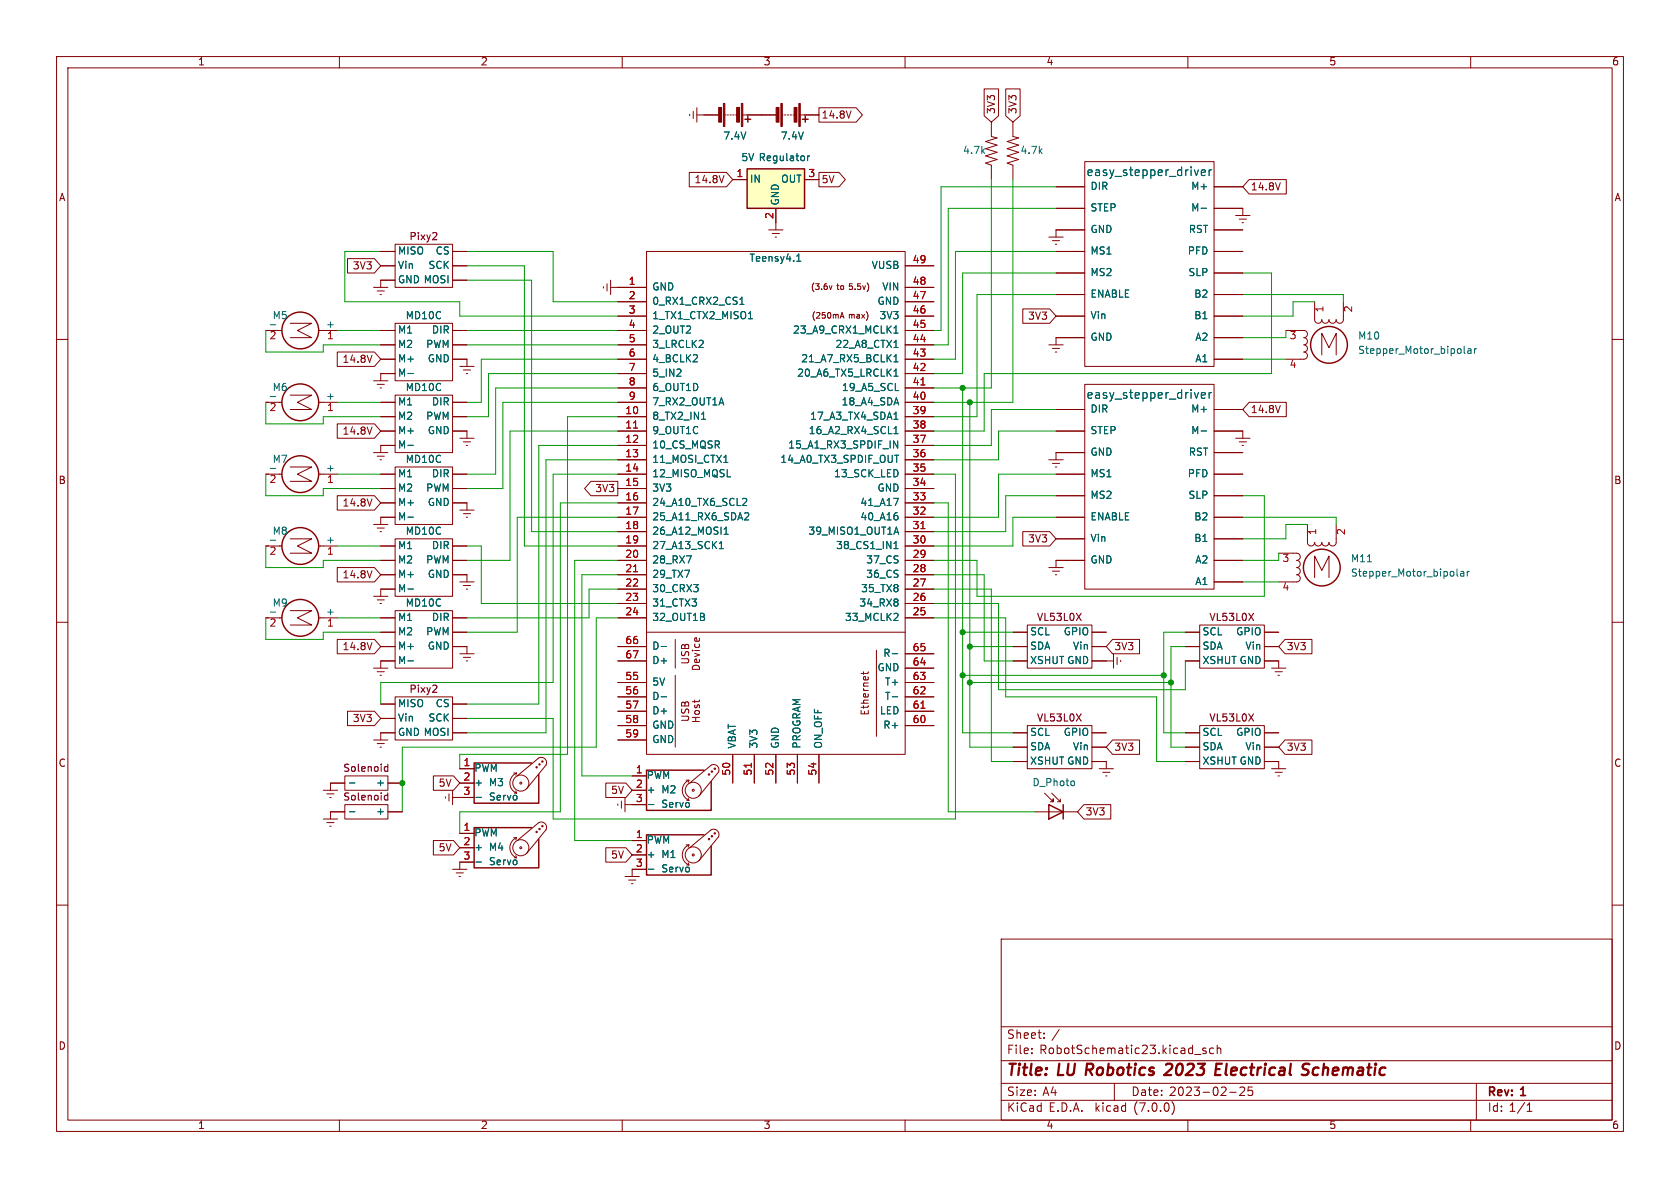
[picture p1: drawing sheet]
<svg xmlns="http://www.w3.org/2000/svg" width="297mm" height="210mm" viewBox="0 0 297 210" stroke-linecap="round" stroke-linejoin="round" font-family="sans-serif">
<g fill="none" stroke="#840000" stroke-width=".18">
<path d="M10 10h277v190h-277zM12 12h273v186h-273zM60 10v2M110 10v2M122.6 19.7v1.3M123.2 19.1v2.5M144.8 19h6.6l1.1 1.3-1.1 1.3h-6.6zM160 10v2M174 15.7h2.5v4.8l-1.2 1.1-1.3-1.1zM177.8 15.7h2.5v4.8l-1.2 1.1-1.3-1.1zM210 10v2M260 10v2"/>
<path d="M121.9 30.5h6.5l1.1 1.3-1.1 1.2h-6.5zM121.9 20.2v.2M123.2 20.3h3.8M128 31l-.4 1.3M128 20.3h.3M128.5 20.3h.3M129 20.3h.3M129.5 31.8h2.6M129.5 20.3h.3M130 20.3h.3M131.3 20.3h5.9M137.2 36.8v3.8"/>
<path d="M138.2 20.3h.2M138.7 20.3h.2M139.2 20.3h.2M139.7 20.3h.3M140.2 20.3h.3M141.5 20.3h3.3M142.2 31.8h2.6M144.8 30.5h3.5l1.1 1.3-1.1 1.2h-3.5zM175.3 21.6v2.5l1 .3-2.1 .6 2.1 .7-2.1 .6 2.1 .6-2.1 .7 2.1 .6-2.1 .6 1.1 .4v2.6M179.1 21.6v2.5l1 .3-2 .6 2 .7-2 .6 2 .6-2 .7 2 .6-2 .6 1 .4v2.6M186.7 33h5.1M186.7 36.8h5.1"/>
<path d="M191.8 28.6h22.8v36.2h-22.8zM214.6 36.8h5.1v1.3M214.6 33h5.1M218.4 38.1h2.6M219.1 38.7h1.2M219.6 39.4h.2M220.8 31.7h6.6v2.6h-6.6l-1.1-1.3zM10 60h2M47 58.4h2.8M51.3 57.2h3.8l-2.5 1.2 2.5 1.3h-3.8M56.3 58.4h3.4M61.4 45.7h4.8l1.1 1.3-1.1 1.3h-4.8z"/>
<path d="M66 50.8h2.6M66.7 51.4h1.2M67.2 52.1h.2M67.3 58.4h2.5M67.3 47h2.5M67.3 44.5h2.5M69.8 57.2h10.2v10.1h-10.2zM69.8 43.2h10.2v7.6h-10.2zM69.8 49.5h-2.5v1.3M80 58.4h2.5M80 47h2.5M80 44.5h2.5"/>
<path d="M80 49.5h2.5M106.7 50.7v.2M107.3 50.2v1.2M107.9 50.8h6.4M107.9 49.5v2.6M109.2 58.4h5.1M109.2 55.9h5.1M109.2 53.3h5.1M114.3 44.5h45.7v88.9h-45.7zM135.9 40.6h2.5M136.5 41.3h1.3M137 41.9h.3"/>
<path d="M147.1 50.5l-.3 .7M148.5 56.3l.4-1.1 .3 1.1M148.6 56h.5M160 58.4h5.1M160 50.8h5.1M160 55.9h5.1M160 53.3h5.1M160 47h5.1M180.8 54.6h4.8l1.1 1.3-1.1 1.3h-4.8zM185.4 41.9h2.6M186.1 42.5h1.2M186.6 43.2h.2"/>
<path d="M186.7 55.9h5.1M186.7 52.1h5.1M186.7 44.5h5.1M186.7 48.3h5.1M191.8 40.6h-5.1v1.3M191.8 59.7h-5.1v1.3M214.6 55.9h5.1M214.6 40.6h5.1M214.6 52.1h5.1M214.6 44.5h5.1M214.6 59.7h5.1M214.6 48.3h5.1"/>
<path d="M227.3 58.4h3.2a.64 .64 0 0 1 .6 .7 .64 .64 0 0 1-.6 .6 .64 .64 0 0 1 .6 .6 .64 .64 0 0 1-.6 .7 .64 .64 0 0 1 .6 .6 .64 .64 0 0 1-.6 .6 .64 .64 0 0 1 .6 .7 .64 .64 0 0 1-.6 .6h-3.2M232.4 53.3v3.2a.64 .64 0 0 0 .6 .6 .64 .64 0 0 0 .7-.6 .64 .64 0 0 0 .6 .6 .64 .64 0 0 0 .6-.6 .64 .64 0 0 0 .7 .6 .64 .64 0 0 0 .6-.6 .64 .64 0 0 0 .7 .6 .64 .64 0 0 0 .6-.6v-3.2M285 60h2M47 71.1h2.8M51.3 69.9h3.8l-2.5 1.2 2.5 1.3h-3.8M56.3 71.1h3.4M59.6 62.2h6.6l1.1 1.3-1.1 1.3h-6.6zM59.6 74.9h6.6l1.1 1.3-1.1 1.3h-6.6zM65.8 62.8l-.5 1.3M65.8 75.5l-.5 1.3M66 67.3h2.6M66.7 67.9h1.2"/>
<path d="M67.2 68.6h.2M67.3 63.5h2.5M67.3 61h2.5M67.3 71.1h2.5M67.3 73.7h2.5M67.3 76.2h2.5M69.8 69.9h10.2v10.1h-10.2zM69.8 66h-2.5v1.3M69.8 78.7h-2.5v1.3M80 63.5h2.5v1.3M80 61h2.5M80 71.1h2.5"/>
<path d="M80 76.2h2.5v1.3M80 73.7h2.5M81.3 64.8h2.5M81.3 77.5h2.5M81.9 65.4h1.3M81.9 78.1h1.3M82.4 66h.3M82.4 78.7h.3M109.2 63.5h5.1M109.2 66h5.1M109.2 61h5.1M109.2 71.1h5.1"/>
<path d="M109.2 73.7h5.1M109.2 76.2h5.1M109.2 78.7h5.1M109.2 68.6h5.1M160 63.5h5.1M160 66h5.1M160 61h5.1M160 71.1h5.1M160 73.7h5.1M160 76.2h5.1M160 78.7h5.1M160 68.6h5.1"/>
<path d="M185.4 61h2.6M186.1 61.6h1.2M186.6 62.2h.2M186.7 76.2h5.1M186.7 72.4h5.1M191.8 67.9h22.8v36.2h-22.8zM214.6 63.5h5.1M214.6 76.2h5.1v1.3M214.6 72.4h5.1M218.4 77.5h2.6M219.1 78.1h1.2M219.6 78.7h.2"/>
<path d="M220.8 71.1h6.6v2.6h-6.6l-1.1-1.3zM233.7 62.7v-3.8l1.2 2.6 1.3-2.6v3.8M47 96.5h2.8M47 83.8h2.8M51.3 82.6h3.8l-2.5 1.2 2.5 1.3h-3.8M51.3 95.3h3.8l-2.5 1.2 2.5 1.3h-3.8M56.3 96.5h3.4M56.3 83.8h3.4M59.6 87.6h6.6l1.1 1.3-1.1 1.3h-6.6zM65.8 88.2l-.5 1.3M66 80h2.6M66 92.7h2.6"/>
<path d="M66.7 80.6h1.2M66.7 93.3h1.2M67.2 81.3h.2M67.2 94h.2M67.3 96.5h2.5M67.3 99.1h2.5M67.3 83.8h2.5M67.3 86.4h2.5M67.3 88.9h2.5M69.8 95.3h10.2v10.1h-10.2zM69.8 82.6h10.2v10.1h-10.2zM69.8 91.4h-2.5v1.3"/>
<path d="M80 88.9h2.5v1.3M80 96.5h2.5M80 99.1h2.5M80 83.8h2.5M80 86.4h2.5M81.3 90.2h2.5M81.9 90.8h1.3M82.4 91.4h.3M104.5 85.1h4.7v2.5h-4.7l-1.2-1.2zM109.2 81.3h5.1M109.2 91.4h5.1M109.2 94h5.1"/>
<path d="M109.2 96.5h5.1M109.2 99.1h5.1M109.2 83.8h5.1M109.2 86.4h5.1M109.2 88.9h5.1M160 81.3h5.1M160 91.4h5.1M160 94h5.1M160 96.5h5.1M160 99.1h5.1M160 83.8h5.1M160 86.4h5.1"/>
<path d="M160 88.9h5.1M180.8 94h4.8l1.1 1.3-1.1 1.2h-4.8zM185.4 81.3h2.6M186.1 81.9h1.2M186.6 82.6h.2M186.7 91.4h5.1M186.7 83.8h5.1M186.7 95.3h5.1M186.7 87.6h5.1M191.8 80h-5.1v1.3M191.8 99.1h-5.1v1.2M214.6 80h5.1"/>
<path d="M214.6 91.4h5.1M214.6 99.1h5.1M214.6 83.8h5.1M214.6 95.3h5.1M214.6 87.6h5.1M226.1 97.8h3.1a.64 .64 0 0 1 .7 .6 .64 .64 0 0 1-.7 .7 .64 .64 0 0 1 .7 .6 .64 .64 0 0 1-.7 .6 .64 .64 0 0 1 .7 .7 .64 .64 0 0 1-.7 .6 .64 .64 0 0 1 .7 .6 .64 .64 0 0 1-.7 .7h-3.1M231.1 92.7v3.2a.64 .64 0 0 0 .7 .6 .64 .64 0 0 0 .6-.6 .64 .64 0 0 0 .6 .6 .64 .64 0 0 0 .7-.6 .64 .64 0 0 0 .6 .6 .64 .64 0 0 0 .6-.6 .64 .64 0 0 0 .7 .6 .64 .64 0 0 0 .6-.6v-3.2M10 110h2M47 109.2h2.8M51.3 108h3.8l-2.5 1.2 2.5 1.3h-3.8M56.3 109.2h3.4M59.6 100.3h6.6l1.1 1.3-1.1 1.3h-6.6z"/>
<path d="M59.6 113h6.6l1.1 1.3-1.1 1.3h-6.6zM65.8 100.9l-.5 1.3M65.8 113.6l-.5 1.3M66 118.1h2.6M66 105.4h2.6M66.7 106h1.2M66.7 118.7h1.2M67.2 106.7h.2M67.2 119.4h.2M67.3 101.6h2.5M67.3 111.8h2.5M67.3 109.2h2.5"/>
<path d="M67.3 114.3h2.5M69.8 108h10.2v10.1h-10.2zM69.8 104.1h-2.5v1.3M69.8 116.8h-2.5v1.3M80 101.6h2.5v1.3M80 114.3h2.5v1.3M80 111.8h2.5M80 109.2h2.5M81.3 102.9h2.5M81.3 115.6h2.5M81.9 103.5h1.3M81.9 116.2h1.3"/>
<path d="M82.4 104.1h.3M82.4 116.8h.3M109.2 104.1h5.1M109.2 101.6h5.1M109.2 106.7h5.1M109.2 109.2h5.1M109.2 114.3h5.1M109.2 116.8h5.1M114.3 111.8h45.7M119.4 113v5.1M119.4 119.4v12.7M152.7 118.7v.5"/>
<path d="M153.5 118.7l-.2 .3h-1.1M154.9 114.9v15.3M160 104.1h5.1M160 101.6h5.1M160 106.7h5.1M160 109.2h5.1M160 118.1h5.1M160 115.6h5.1M179.1 111.8h2.5M179.1 114.3h2.5M179.1 116.8h2.5M181.6 110.5h11.4v7.6h-11.4z"/>
<path d="M185.4 100.3h2.6M186.1 101h1.2M186.6 101.6h.2M193 111.8h2.6M193 114.3h2.6M193 116.8h3.8M196.7 113h4.8v2.6h-4.8l-1.1-1.3zM196.8 115.6v2.5M197.5 116.2v1.3M198.1 116.7v.3M209.5 111.8h2.6M209.5 114.3h2.6"/>
<path d="M209.5 116.8h2.6M212.1 110.5h11.4v7.6h-11.4zM214.6 102.9h5.1M223.5 111.8h2.6M223.5 114.3h2.6M223.5 116.8h2.6v1.3M224.8 118.1h2.5M225.4 118.7h1.3M225.9 119.4h.3M227.2 113h4.7v2.6h-4.7l-1.1-1.3zM232.4 102.1v-3.8l1.3 2.5 1.2-2.5v3.8M285 110h2"/>
<path d="M57.1 139.7h2.6M61 137.2h7.6v2.5h-7.6zM61 138.4h-2.6v1.3M61.4 125.7h4.8l1.1 1.3-1.1 1.3h-4.8zM66 130.8h2.6M66.7 131.4h1.2M67.2 132.1h.2M67.3 124.5h2.5M67.3 127h2.5M68.6 138.4h2.5M69.8 123.2h10.2v7.6h-10.2zM69.8 129.5h-2.5v1.3"/>
<path d="M76.6 137.2h3.6l1.1 1.2-1.1 1.3h-3.6zM80 129.5h2.5M80 139.7v2.5M80 124.5h2.5M80 127h2.5M81.3 135.9h2.5M81.3 138.4h2.5M90.8 136.7h.5M91.3 136.7a1.93 1.93 0 0 0-1.2 1.7 1.93 1.93 0 0 0 1.2 1.8l-.1-.4M91.3 136.7l-.1 .3M91.4 137.2l3.8-3.2a.94 .94 0 0 1 1.1 .2 .94 .94 0 0 1 .2 1.1l-3.4 4.1M107.1 138.4h3.5l1.2 1.3-1.2 1.3h-3.5z"/>
<path d="M109.2 120.7h5.1M109.2 123.2h5.1M109.2 125.7h5.1M109.2 128.3h5.1M109.2 130.8h5.1M111.8 137.2h2.5M111.8 139.7h2.5M121.3 137.9h.5M121.8 137.9a1.93 1.93 0 0 0-1.2 1.8 1.93 1.93 0 0 0 1.2 1.8l-.1-.4M121.8 137.9l-.1 .4M121.9 138.4l3.8-3.1a.94 .94 0 0 1 1.1 .1 .94 .94 0 0 1 .2 1.1l-3.4 4.2M129.5 133.4v5"/>
<path d="M133.3 133.4v5M137.2 133.4v5M141 133.4v5M144.8 133.4v5M160 120.7h5.1M160 123.2h5.1M160 125.7h5.1M160 128.3h5.1M179.1 134.6h2.5M179.1 129.5h2.5M179.1 132.1h2.5M181.6 128.3h11.4v7.6h-11.4z"/>
<path d="M193 134.6h2.6v1.3M193 129.5h2.6M193 132.1h2.6M194.3 135.9h2.5M194.9 136.5h1.3M195.5 137.2h.2M196.7 130.8h4.8v2.6h-4.8l-1.1-1.3zM209.5 134.6h2.6M209.5 129.5h2.6M209.5 132.1h2.6M212.1 128.3h11.4v7.6h-11.4zM223.5 134.6h2.6v1.3"/>
<path d="M223.5 129.5h2.6M223.5 132.1h2.6M224.8 135.9h2.5M225.4 136.5h1.3M225.9 137.2h.3M227.2 130.8h4.7v2.6h-4.7l-1.1-1.3zM10 160h2M57.1 144.8h2.6M57.8 140.3h1.3M57.8 145.4h1.3M58.3 141h.2M58.3 146.1h.2"/>
<path d="M61 142.2h7.6v2.6h-7.6zM61 143.5h-2.6v1.3M68.6 143.5h2.5M76.6 148.6h3.6l1.1 1.3-1.1 1.2h-3.6zM78.7 140.8v.3M79.4 140.3v1.3M80 141h3.8M80 153.7h2.5M80.6 154.3h1.3M81.2 154.9h.2M81.3 147.3h2.5M81.3 149.9h2.5"/>
<path d="M83.8 152.4h-2.5v1.3M90.8 148.1h.5M91.3 148.1a1.93 1.93 0 0 0-1.2 1.8 1.93 1.93 0 0 0 1.2 1.7l-.1-.3M91.3 148.1l-.1 .4M91.4 148.6l3.8-3.2a.94 .94 0 0 1 1.1 .2 .94 .94 0 0 1 .2 1.1l-3.4 4.2M107.1 149.9h3.5l1.2 1.2-1.2 1.3h-3.5zM109.2 142.1v.3M109.9 141.6v1.3M110.5 154.9h2.5M110.5 142.2h3.8M110.5 141v2.5M111.1 155.6h1.3"/>
<path d="M111.6 156.2h.3M111.8 148.6h2.5M111.8 151.1h2.5M114.3 153.7h-2.5v1.2M121.3 149.4h.5M121.8 149.4a1.93 1.93 0 0 0-1.2 1.7 1.93 1.93 0 0 0 1.2 1.8l-.1-.4M121.8 149.4l-.1 .3M121.9 149.9l3.8-3.2a.94 .94 0 0 1 1.1 .2 .94 .94 0 0 1 .2 1.1l-3.4 4.1M182.9 143.5h7.6M184.7 140.2l1.5 1.5v-.5v.5h-.5M185.9 140.2l1.6 1.5v-.5M186.9 141.7h.6"/>
<path d="M191.6 142.2h4.8v2.6h-4.8l-1.1-1.3zM285 160h2M177 166h108v32h-108zM60 198v2M110 198v2M160 198v2M177 194.5h108M177 191.5h108M177 187.5h108M177 181.5h108M182.4 186.1v.2M182.4 185.3v.2"/>
<path d="M184.6 183.4v.2M184.6 182.6v.2M197 191.5v3M207.2 194.8a1.74 1.74 0 0 1 0 2.2M210 198v2M211.2 186.4h1.1M213.2 185.3h-.4l-.2 .2 .1 .2 .5 .1v.4h-.6M214.5 185.3h-.4l-.3 .2v.5l.2 .2h.5M215.2 185.4l.2-.1h.4v1M215.2 184.8v1.5M217.4 193.1h1.1M219.2 192.3l.6-.1 .2 .1v.3l-.9 1.1h.9"/>
<path d="M221.4 192.2h-.7l-.1 .7 .2-.2 .5 .1 .2 .2-.1 .5-.2 .2-.6-.2M260 198v2M261 191.5v6.5M270 196.5h.8M270 195.4l.4-.4v1.5"/>
<circle cx="92.1" cy="138.4" r=".18"/>
<circle cx="92.1" cy="138.4" r="1.42"/>
<circle cx="94.9" cy="135.6" r=".13"/>
<circle cx="95.4" cy="135.1" r=".13"/>
<circle cx="95.9" cy="134.6" r=".13"/>
<circle cx="122.6" cy="139.7" r=".18"/>
<circle cx="122.6" cy="139.7" r="1.42"/>
<circle cx="125.3" cy="136.9" r=".13"/>
<circle cx="125.9" cy="136.4" r=".13"/>
<circle cx="126.4" cy="135.9" r=".13"/>
<circle cx="92.1" cy="149.9" r=".18"/>
<circle cx="92.1" cy="149.9" r="1.42"/>
<circle cx="94.9" cy="147.1" r=".13"/>
<circle cx="95.4" cy="146.6" r=".13"/>
<circle cx="95.9" cy="146.1" r=".13"/>
<circle cx="122.6" cy="151.1" r=".18"/>
<circle cx="122.6" cy="151.1" r="1.42"/>
<circle cx="125.3" cy="148.3" r=".13"/>
<circle cx="125.9" cy="147.8" r=".13"/>
<circle cx="126.4" cy="147.3" r=".13"/>
</g>
<path d="M206.4 188l-.3 .2M207.1 188.9l-1.3 1.1h1.2M214.9 189h.7M216 188h-.9l-.3 2h1M230.3 188.6l.1 .3 .6 .2a.49 .49 0 0 1 .3 .5 .49 .49 0 0 1-.4 .4l-.8-.1M231.5 188.1a.85 .85 0 0 0-1.1 .1l-.1 .2" fill="none" stroke="#840000" stroke-width=".4"/>
<g fill="none" stroke="#006464" stroke-width=".18">
<path d="M142.8 27.6v.8M143.1 27.6l-.3 .2M212.3 36.8h1M212.4 30.5l.7-.1-.1-.3-.4-.1-.2 .2 .1 .8h.5M213.8 30v1M214.2 30l-.3 .1-.1 .2M47.8 57.4h.9M130.8 53.8h.7M131 52.7l.2-.2v1.3M132.3 56.3h.7M140.8 46.2h.8M140.8 45.3l.4-.4v1.3"/>
<path d="M158 58l.4-.4v1.3M158 58.9h.8M47.8 70.1h.9M72.1 66h1M72.1 78.7h1M124 74.1h.8M158 77.9l.7 1.3v-1.3M158 74.1h.8M158 63.1l.4-.4v1.3M158 65.6l.4-.4v1.3M158 75.8l.4-.4v1.3M158 76.7h.8"/>
<path d="M158 66.5h.8M158 64h.8M158 61.4h.8M158.3 73l.1-.1v1.2M158.3 69h.6M212.3 76.2h1M212.4 69.9l.7-.1-.1-.3-.4-.1-.2 .2 .1 .7h.5M213.8 69.4v1M214.2 69.4l-.3 .1-.1 .2M258.8 61.2v1.1l.2 .2M259.5 61.7h.5l.1 .8M260.1 61.9l-.5 .1-.1 .2 .1 .3 .5-.1"/>
<path d="M260.7 61.6v.9M261 61.6l-.3 .3M47.8 82.8h.9M47.8 95.5h.9M72.1 91.4h1M127.2 97h.7M127.2 96.1l.3-.4v1.3M128 81.7h.7M128 94.4h.7M128.1 93.5l.3-.3v1.2M131.5 88.1l.4 .1 .1 .3-.8 .9h.8M131.8 90.6l.4 .1 .2 .3-.8 .9h.8"/>
<path d="M158 88.1h.8l-.5 1.3M158 97h.8M158 96.1l.4-.4v1.3M158.2 94.1h.6M158.2 80.5h.7M158.4 90.6h.2M158.5 93.2l.4 1.2M158.5 91.1l.3 .3v.3l-.3 .2M47.8 108.2h.9M72.1 104.1h1M72.1 116.8h1M116.9 114.3h1"/>
<path d="M157.7 115.6h1M158.6 108.5l.2 .2-.1 .3-.7 .7h.8M158.7 106v.3M158.7 106.5v.5M257.6 100.6v1.1l.2 .2M258.2 101.1h.5l.1 .8M258.8 101.3l-.4 .1-.2 .1 .2 .4 .4-.1M259.4 101v.9M259.8 101l-.4 .2M61.8 138.4h.9M116.9 123.2h1M157.7 123.2h1"/>
<path d="M189.8 138.1l.2 .2-.2 .5M61.8 143.5h.9M84.1 141h1M84.1 152.4h1M114.6 153.7h1M114.6 142.2h1"/>
</g>
<g fill="none" stroke="#840000" stroke-width=".25">
<path d="M131.7 21.1h1M132.1 29.8h10.1v7h-10.1zM132.2 20.6v1M141.9 21.1h1M142.4 20.6v1M94 134.9h-10.2v7.1h11.4v-5.1M124.5 136.1h-10.2v7.2h11.4v-5.1M94 146.3h-10.2v7.1h11.4v-5.1M124.5 147.6h-10.2v7.1h11.4v-5.1M185.4 142.2l2.6 1.3-2.6 1.3zM188 142.2v2.6"/>
<circle cx="53.1" cy="58.4" r="3.3"/>
<circle cx="53.1" cy="71.1" r="3.3"/>
<circle cx="234.9" cy="61" r="3.3"/>
<circle cx="53.1" cy="96.5" r="3.3"/>
<circle cx="53.1" cy="83.8" r="3.3"/>
<circle cx="53.1" cy="109.2" r="3.3"/>
<circle cx="233.7" cy="100.3" r="3.3"/>
</g>
<path d="M112 75.7h.7M162.8 68h.7M162.8 93.4h.7M112 101.1h.7M132.8 134.9v.7M162.8 125.2h.7" fill="none" stroke="#a90000" stroke-width=".18"/>
<path d="M132.1 29.8h10.1v7h-10.1z" fill="#ffffc2" stroke="#ffffc2" stroke-width=".18"/>
<g fill="none" stroke="#840084" stroke-width=".18">
<path d="M76.4 42.4h.8M77.2 41.2v.5M190.3 108.4l.8 1.3M191.1 108.4l-.8 1.3M220.8 108.4l.8 1.3M221.6 108.4l-.8 1.3M68 136.2l.2 .2 .3-.1M68.5 135.1v1.3M68.5 135.6l-.3-.1-.2 .1M76.4 122.4h.8M77.2 121.2v.5M190.3 126.2l.8 1.3"/>
<path d="M191.1 126.2l-.8 1.3M220.8 126.2l.8 1.3M221.6 126.2l-.8 1.3M68 141.3l.2 .1h.3M68.5 140.2v1.2M68.5 140.7l-.3-.1-.2 .1"/>
</g>
<g fill="#840000" stroke="#840000" stroke-width=".18">
<path d="M127.9 18.3h.2v4.1h-.2z"/>
<path d="M131.1 18.3h.2v4.1h-.2z"/>
<path d="M127.1 19h.5v2.6h-.5z"/>
<path d="M130.2 19h.5v2.6h-.5z"/>
<path d="M138 18.3h.3v4.1h-.3z"/>
<path d="M141.2 18.3h.3v4.1h-.3z"/>
<path d="M137.2 19h.5v2.6h-.5z"/>
<path d="M140.4 19h.5v2.6h-.5z"/>
</g>
<g fill="none" stroke="#009600" stroke-width=".18">
<path d="M175.3 31.8v36.8h-10.2M179.1 31.8v39.3h-14M186.7 36.8h-19.1v24.2h-2.5M186.7 33h-20.3v25.4h-1.3M47 58.4v3.8h10.1v-1.2h10.2M59.7 58.4h7.6M67.3 44.5h-6.3v8.8h20.3v2.6h27.9M82.5 47h10.2v49.5h16.5M82.5 49.5h11.5v44.5h15.2M82.5 44.5h15.3v8.8h11.4M82.5 58.4h26.7M186.7 48.3h-16.5v17.7h-5.1"/>
<path d="M186.7 52.1h-14v21.6h-7.6M186.7 44.5h-17.8v19h-3.8M219.7 48.3h5.1v17.7h-50.8v10.2h-8.9M219.7 52.1h17.8v1.2M227.3 58.4v1.3h-7.6M232.4 53.3h-3.8v2.6h-8.9M47 71.1v3.8h10.1v-1.2h10.2M59.7 71.1h7.6M82.5 61h26.7M109.2 76.2h-19v22.9h-7.7M109.2 73.7h-8.9v59.7h-19v2.5M109.2 66h-22.8v7.7h-3.9"/>
<path d="M109.2 78.7h-14v45.8h-12.7M109.2 63.5h-24.1v7.6h-2.6M109.2 71.1h-20.3v15.3h-6.4M109.2 68.6h-21.6v15.2h-5.1M170.2 68.6v60.9h8.9M171.4 71.1v61h7.7M186.7 76.2h-10.2v5.1h-11.4M186.7 72.4h-11.4v6.3h-10.2M219.7 63.5h7.6M47 83.8v3.8h10.1v-1.2h10.2M47 96.5v3.8h10.1v-1.2h10.2M59.7 96.5h7.6"/>
<path d="M59.7 83.8h7.6M82.5 96.5h2.6v10.2h24.1M109.2 88.9h-10.1v54.6h-17.8v3.8M109.2 91.4h-17.8v20.4h-8.9M109.2 81.3h-12.7v48.2h-14M109.2 99.1h-7.6v49.5h10.2M109.2 83.8h-11.4v36.9h-30.5v3.8M165.1 88.9h2.5v54.6h15.3M165.1 83.8h3.8v61h-71.1v-17.8h-15.3M186.7 83.8h-10.2v7.6h-11.4M186.7 91.4h-7.6v5.1h-14M186.7 87.6h-8.9v6.4h-12.7"/>
<path d="M219.7 91.4h16.5v1.3M219.7 87.6h3.8v17.8h-50.8v-6.3h-7.6M226.1 97.8v1.3h-6.4M231.1 92.7h-3.8v2.6h-7.6M47 109.2v3.8h10.1v-1.2h10.2M59.7 109.2h7.6M109.2 101.6h-6.3v35.6h8.9M109.2 109.2h-3.8v22.9h-34.3v11.4M109.2 104.1h-5.1v5.1h-21.6M165.1 109.2h12.7v14h26.7v11.4h5M165.1 101.6h8.9v15.2h5.1M165.1 106.7h11.4v15.2h33v-5.1"/>
<path d="M165.1 104.1h10.2v30.5h3.8M170.2 111.8h8.9M170.2 119.4h35.5M171.4 114.3h7.7M209.5 111.8h-3.8v17.7h3.8M209.5 114.3h-2.5v17.8h2.5M219.7 102.9h6.4M171.4 120.7h35.6"/>
</g>
<g fill="#009600" stroke="#009600" stroke-width=".18">
<circle cx="71.1" cy="138.4" r=".46"/>
<circle cx="171.4" cy="71.1" r=".46"/>
<circle cx="170.2" cy="68.6" r=".46"/>
<circle cx="205.7" cy="119.4" r=".46"/>
<circle cx="207" cy="120.7" r=".46"/>
<circle cx="170.2" cy="119.4" r=".46"/>
<circle cx="171.4" cy="114.3" r=".46"/>
<circle cx="171.4" cy="120.7" r=".46"/>
<circle cx="170.2" cy="111.8" r=".46"/>
</g>
<g font-size="2.8" fill="#840000">
<text x="178" y="190.8">Title:</text>
<text x="187.1" y="190.8">LU Robotics</text>
<text x="207.3" y="190.8">2023</text>
<text x="216.7" y="190.8">Electrical</text>
<text x="232.7" y="190.8">Schematic</text>
</g>
<g font-size="2.1" fill="#006464">
<text x="192" y="31.4">easy_stepper_driver</text>
<text x="192" y="70.8">easy_stepper_driver</text>
</g>
<g font-size="2.1" fill="#840000">
<text x="178" y="183.9">Sheet:</text>
<text x="185.9" y="183.9">/</text>
<text x="178" y="186.6">File:</text>
<text x="183.8" y="186.6">RobotSchematic23.kicad_sch</text>
<text x="178" y="196.8">KiCad</text>
<text x="178" y="194">Size:</text>
<text x="184.3" y="194">A4</text>
<text x="185.4" y="196.8">E.D.A.</text>
<text x="193.7" y="196.8">kicad</text>
<text x="200" y="194">Date:</text>
<text x="200.6" y="196.8">(7.0.0)</text>
<text x="206.7" y="194">2023-02-25</text>
<text x="263" y="194.2">Rev:</text>
<text x="263" y="196.8">Id: 1/1</text>
<text x="269" y="194.2">1</text>
</g>
<g font-size="1.8" fill="#840000">
<text x="35" y="11.8">1</text>
<text x="85" y="11.8">2</text>
<text x="135" y="11.8">3</text>
<text x="185" y="11.8">4</text>
<text x="235" y="11.8">5</text>
<text x="285" y="11.8">6</text>
<text x="145.3" y="21.2">14.8V</text>
<text x="176.2" y="20.2" transform="rotate(-90 176.2 20.2)">3V3</text>
<text x="180" y="20.2" transform="rotate(-90 180 20.2)">3V3</text>
<text x="10.4" y="35.8">A</text>
<text x="122.7" y="32.7">14.8V</text>
<text x="145.3" y="32.7">5V</text>
<text x="221.1" y="33.9">14.8V</text>
<text x="285.4" y="35.8">A</text>
<text x="62.2" y="47.9">3V3</text>
<text x="181.6" y="56.8">3V3</text>
<text x="60.4" y="64.4">14.8V</text>
<text x="60.4" y="77.1">14.8V</text>
<text x="221.1" y="73.3">14.8V</text>
<text x="10.3" y="85.8">B</text>
<text x="60.4" y="89.8">14.8V</text>
<text x="105.1" y="87.3">3V3</text>
<text x="285.3" y="85.8">B</text>
<text x="181.6" y="96.2">3V3</text>
<text x="60.4" y="102.5">14.8V</text>
<text x="60.4" y="115.2">14.8V</text>
<text x="122.1" y="117.5" transform="rotate(-90 122.1 117.5)">USB</text>
<text x="124" y="118.7" transform="rotate(-90 124 118.7)">Device</text>
<text x="197" y="115.2">3V3</text>
<text x="227.5" y="115.2">3V3</text>
<text x="62.2" y="127.9">3V3</text>
<text x="122.1" y="127.7" transform="rotate(-90 122.1 127.7)">USB</text>
<text x="124" y="127.9" transform="rotate(-90 124 127.9)">Host</text>
<text x="153.9" y="126.6" transform="rotate(-90 153.9 126.6)">Ethernet</text>
<text x="10.3" y="135.8">C</text>
<text x="197" y="133">3V3</text>
<text x="227.5" y="133">3V3</text>
<text x="285.3" y="135.8">C</text>
<text x="77.4" y="139.3">5V</text>
<text x="107.9" y="140.6">5V</text>
<text x="191.9" y="144.4">3V3</text>
<text x="77.4" y="150.8">5V</text>
<text x="107.9" y="152">5V</text>
<text x="10.3" y="185.8">D</text>
<text x="285.3" y="185.8">D</text>
<text x="35" y="199.8">1</text>
<text x="85" y="199.8">2</text>
<text x="135" y="199.8">3</text>
<text x="185" y="199.8">4</text>
<text x="235" y="199.8">5</text>
<text x="285" y="199.8">6</text>
</g>
<g font-size="1.8" fill="#006464">
<text x="127.8" y="25">7.4V</text>
<text x="131" y="28.8">5V Regulator</text>
<text x="138" y="25">7.4V</text>
<text x="170.2" y="27.5">4.7k</text>
<text x="180.3" y="27.5">4.7k</text>
<text x="132.6" y="32.6">IN</text>
<text x="138" y="32.6">OUT</text>
<text x="192.8" y="33.8">DIR</text>
<text x="210.5" y="33.8">M+</text>
<text x="138" y="36.3" transform="rotate(-90 138 36.3)">GND</text>
<text x="192.8" y="41.5">GND</text>
<text x="192.8" y="37.7">STEP</text>
<text x="210" y="41.5">RST</text>
<text x="210.5" y="37.7">M-</text>
<text x="70.4" y="45.3">MISO</text>
<text x="70.4" y="47.8">Vin</text>
<text x="75.6" y="47.8">SCK</text>
<text x="76.9" y="45.3">CS</text>
<text x="132.4" y="46.5">Teensy4.1</text>
<text x="154" y="47.8">VUSB</text>
<text x="192.8" y="45.3">MS1</text>
<text x="209.9" y="45.3">PFD</text>
<text x="70.4" y="50.4">GND MOSI</text>
<text x="115.3" y="51.6">GND</text>
<text x="155.9" y="51.6">VIN</text>
<text x="192.8" y="52.9">ENABLE</text>
<text x="192.8" y="49.1">MS2</text>
<text x="210" y="49.1">SLP</text>
<text x="211" y="52.9">B2</text>
<text x="48.1" y="56.7">M5</text>
<text x="57.6" y="58.2">+</text>
<text x="70.4" y="59.2">M1</text>
<text x="71.7" y="56.7">MD10C</text>
<text x="76.2" y="59.2">DIR</text>
<text x="115.3" y="54.2">0_RX1_CRX2_CS1</text>
<text x="115.3" y="56.7">1_TX1_CTX2_MISO1</text>
<text x="115.3" y="59.2">2_OUT2</text>
<text x="140.1" y="59.2">23_A9_CRX1_MCLK1</text>
<text x="155" y="54.2">GND</text>
<text x="155.4" y="56.7">3V3</text>
<text x="192.8" y="56.7">Vin</text>
<text x="211" y="56.7">B1</text>
<text x="70.4" y="64.3">M+</text>
<text x="70.4" y="61.8">M2</text>
<text x="75.2" y="61.8">PWM</text>
<text x="75.5" y="64.3">GND</text>
<text x="115.3" y="61.8">3_LRCLK2</text>
<text x="115.3" y="64.3">4_BCLK2</text>
<text x="141.5" y="64.3">21_A7_RX5_BCLK1</text>
<text x="147.6" y="61.8">22_A8_CTX1</text>
<text x="192.8" y="60.5">GND</text>
<text x="211.2" y="64.3">A1</text>
<text x="211.2" y="60.5">A2</text>
<text x="240" y="60.3">M10</text>
<text x="240" y="62.8">Stepper_Motor_bipolar</text>
<text x="48.1" y="69.4">M6</text>
<text x="57.6" y="70.9">+</text>
<text x="70.4" y="66.9">M-</text>
<text x="70.4" y="71.9">M1</text>
<text x="71.7" y="69.4">MD10C</text>
<text x="76.2" y="71.9">DIR</text>
<text x="115.3" y="66.9">5_IN2</text>
<text x="115.3" y="69.4">6_OUT1D</text>
<text x="115.3" y="71.9">7_RX2_OUT1A</text>
<text x="140.8" y="66.9">20_A6_TX5_LRCLK1</text>
<text x="148.7" y="71.9">18_A4_SDA</text>
<text x="148.7" y="69.4">19_A5_SCL</text>
<text x="70.4" y="77">M+</text>
<text x="70.4" y="74.5">M2</text>
<text x="75.2" y="74.5">PWM</text>
<text x="75.5" y="77">GND</text>
<text x="115.3" y="74.5">8_TX2_IN1</text>
<text x="115.3" y="77">9_OUT1C</text>
<text x="142.9" y="77">16_A2_RX4_SCL1</text>
<text x="143.1" y="74.5">17_A3_TX4_SDA1</text>
<text x="192.8" y="73.2">DIR</text>
<text x="192.8" y="77">STEP</text>
<text x="210.5" y="73.2">M+</text>
<text x="210.5" y="77">M-</text>
<text x="48.1" y="82.1">M7</text>
<text x="57.6" y="83.6">+</text>
<text x="70.4" y="79.6">M-</text>
<text x="71.7" y="82.1">MD10C</text>
<text x="115.3" y="79.6">10_CS_MQSR</text>
<text x="115.3" y="82.1">11_MOSI_CTX1</text>
<text x="137.8" y="82.1">14_A0_TX3_SPDIF_OUT</text>
<text x="139.2" y="79.6">15_A1_RX3_SPDIF_IN</text>
<text x="192.8" y="80.8">GND</text>
<text x="210" y="80.8">RST</text>
<text x="70.4" y="89.7">M+</text>
<text x="70.4" y="84.6">M1</text>
<text x="70.4" y="87.2">M2</text>
<text x="75.2" y="87.2">PWM</text>
<text x="75.5" y="89.7">GND</text>
<text x="76.2" y="84.6">DIR</text>
<text x="115.3" y="84.6">12_MISO_MQSL</text>
<text x="115.3" y="87.2">3V3</text>
<text x="115.3" y="89.7">24_A10_TX6_SCL2</text>
<text x="147.3" y="84.6">13_SCK_LED</text>
<text x="152" y="89.7">41_A17</text>
<text x="155" y="87.2">GND</text>
<text x="192.8" y="84.6">MS1</text>
<text x="192.8" y="88.5">MS2</text>
<text x="209.9" y="84.6">PFD</text>
<text x="210" y="88.5">SLP</text>
<text x="48.1" y="94.8">M8</text>
<text x="70.4" y="92.3">M-</text>
<text x="71.7" y="94.8">MD10C</text>
<text x="115.3" y="92.3">25_A11_RX6_SDA2</text>
<text x="115.3" y="94.8">26_A12_MOSI1</text>
<text x="142.8" y="94.8">39_MISO1_OUT1A</text>
<text x="152" y="92.3">40_A16</text>
<text x="192.8" y="92.3">ENABLE</text>
<text x="211" y="92.3">B2</text>
<text x="57.6" y="96.3">+</text>
<text x="70.4" y="97.3">M1</text>
<text x="70.4" y="99.9">M2</text>
<text x="75.2" y="99.9">PWM</text>
<text x="76.2" y="97.3">DIR</text>
<text x="115.3" y="97.3">27_A13_SCK1</text>
<text x="115.3" y="99.9">28_RX7</text>
<text x="147.7" y="97.3">38_CS1_IN1</text>
<text x="153" y="99.9">37_CS</text>
<text x="192.8" y="99.9">GND</text>
<text x="192.8" y="96.1">Vin</text>
<text x="211" y="96.1">B1</text>
<text x="211.2" y="99.9">A2</text>
<text x="238.8" y="99.7">M11</text>
<text x="48.1" y="107.5">M9</text>
<text x="70.4" y="102.4">M+</text>
<text x="70.4" y="105">M-</text>
<text x="71.7" y="107.5">MD10C</text>
<text x="75.5" y="102.4">GND</text>
<text x="115.3" y="102.4">29_TX7</text>
<text x="115.3" y="105">30_CRX3</text>
<text x="115.3" y="107.5">31_CTX3</text>
<text x="151.8" y="107.5">34_RX8</text>
<text x="152.1" y="105">35_TX8</text>
<text x="153" y="102.4">36_CS</text>
<text x="211.2" y="103.7">A1</text>
<text x="238.8" y="102.2">Stepper_Motor_bipolar</text>
<text x="57.6" y="109">+</text>
<text x="70.4" y="110">M1</text>
<text x="70.4" y="112.6">M2</text>
<text x="75.2" y="112.6">PWM</text>
<text x="76.2" y="110">DIR</text>
<text x="115.3" y="110">32_OUT1B</text>
<text x="149.3" y="110">33_MCLK2</text>
<text x="182.1" y="112.6">SCL</text>
<text x="187.9" y="112.6">GPIO</text>
<text x="212.6" y="112.6">SCL</text>
<text x="218.4" y="112.6">GPIO</text>
<text x="70.4" y="115.1">M+</text>
<text x="70.4" y="117.7">M-</text>
<text x="75.5" y="115.1">GND</text>
<text x="115.3" y="115.1">D-</text>
<text x="115.3" y="117.7">D+</text>
<text x="155" y="118.9">GND</text>
<text x="156" y="116.4">R-</text>
<text x="182.1" y="115.1">SDA</text>
<text x="182.1" y="117.7">XSHUT GND</text>
<text x="189.6" y="115.1">Vin</text>
<text x="212.6" y="115.1">SDA</text>
<text x="212.6" y="117.7">XSHUT GND</text>
<text x="220" y="115.1">Vin</text>
<text x="70.4" y="125.3">MISO</text>
<text x="76.9" y="125.3">CS</text>
<text x="115.3" y="121.5">5V</text>
<text x="115.3" y="124">D-</text>
<text x="156.3" y="124">T-</text>
<text x="156.3" y="121.5">T+</text>
<text x="70.4" y="130.4">GND MOSI</text>
<text x="70.4" y="127.8">Vin</text>
<text x="75.6" y="127.8">SCK</text>
<text x="115.3" y="126.6">D+</text>
<text x="115.3" y="129.1">GND</text>
<text x="115.3" y="131.6">GND</text>
<text x="155.4" y="126.6">LED</text>
<text x="156" y="129.1">R+</text>
<text x="182.1" y="130.4">SCL</text>
<text x="187.9" y="130.4">GPIO</text>
<text x="212.6" y="130.4">SCL</text>
<text x="218.4" y="130.4">GPIO</text>
<text x="83.8" y="136.7">PWM</text>
<text x="114.3" y="138">PWM</text>
<text x="130.4" y="132.3" transform="rotate(-90 130.4 132.3)">VBAT</text>
<text x="134.2" y="132.3" transform="rotate(-90 134.2 132.3)">3V3</text>
<text x="138" y="132.3" transform="rotate(-90 138 132.3)">GND</text>
<text x="141.8" y="132.3" transform="rotate(-90 141.8 132.3)">PROGRAM</text>
<text x="145.6" y="132.3" transform="rotate(-90 145.6 132.3)">ON_OFF</text>
<text x="182.1" y="132.9">SDA</text>
<text x="182.1" y="135.4">XSHUT GND</text>
<text x="189.6" y="132.9">Vin</text>
<text x="212.6" y="132.9">SDA</text>
<text x="212.6" y="135.4">XSHUT GND</text>
<text x="220" y="132.9">Vin</text>
<text x="66.4" y="139.3">+</text>
<text x="83.8" y="139.3">+</text>
<text x="86.4" y="139.3">M3</text>
<text x="86.4" y="141.8">Servo</text>
<text x="114.3" y="140.5">+</text>
<text x="116.8" y="140.5">M2</text>
<text x="116.8" y="143.1">Servo</text>
<text x="182.5" y="139.3">D_Photo</text>
<text x="66.4" y="144.3">+</text>
<text x="83.8" y="148.1">PWM</text>
<text x="114.3" y="149.4">PWM</text>
<text x="83.8" y="150.7">+</text>
<text x="86.4" y="150.7">M4</text>
<text x="86.4" y="153.2">Servo</text>
<text x="114.3" y="152">+</text>
<text x="116.8" y="152">M1</text>
<text x="116.8" y="154.5">Servo</text>
</g>
<g font-size="1.8" fill="#a90000">
<text x="130.1" y="31.5">1</text>
<text x="142.8" y="31.5">3</text>
<text x="136.9" y="38.8" transform="rotate(-90 136.9 38.8)">2</text>
<text x="161.3" y="46.7">49</text>
<text x="111.1" y="50.5">1</text>
<text x="111.1" y="53.1">2</text>
<text x="161.3" y="53.1">47</text>
<text x="161.3" y="50.5">48</text>
<text x="111.1" y="55.6">3</text>
<text x="111.1" y="58.2">4</text>
<text x="161.3" y="58.2">45</text>
<text x="161.3" y="55.6">46</text>
<text x="234.3" y="55.3" transform="rotate(-90 234.3 55.3)">1</text>
<text x="239.4" y="55.3" transform="rotate(-90 239.4 55.3)">2</text>
<text x="47.6" y="60.3">2</text>
<text x="57.8" y="60.3">1</text>
<text x="111.1" y="60.7">5</text>
<text x="111.1" y="63.2">6</text>
<text x="111.1" y="65.8">7</text>
<text x="161.3" y="65.8">42</text>
<text x="161.3" y="63.2">43</text>
<text x="161.3" y="60.7">44</text>
<text x="227.9" y="60.3">3</text>
<text x="227.9" y="65.4">4</text>
<text x="111.1" y="68.3">8</text>
<text x="111.1" y="70.9">9</text>
<text x="161.3" y="70.9">40</text>
<text x="161.3" y="68.3">41</text>
<text x="47.6" y="73">2</text>
<text x="57.8" y="73">1</text>
<text x="110.5" y="73.4">10</text>
<text x="110.5" y="75.9">11</text>
<text x="161.3" y="75.9">38</text>
<text x="161.3" y="73.4">39</text>
<text x="110.5" y="78.5">12</text>
<text x="110.5" y="81">13</text>
<text x="110.5" y="83.6">14</text>
<text x="161.3" y="83.6">35</text>
<text x="161.3" y="81">36</text>
<text x="161.3" y="78.5">37</text>
<text x="47.6" y="85.7">2</text>
<text x="57.8" y="85.7">1</text>
<text x="110.5" y="86.1">15</text>
<text x="110.5" y="88.6">16</text>
<text x="161.3" y="88.6">33</text>
<text x="161.3" y="86.1">34</text>
<text x="110.5" y="91.2">17</text>
<text x="110.5" y="93.7">18</text>
<text x="161.3" y="93.7">31</text>
<text x="161.3" y="91.2">32</text>
<text x="233" y="94.6" transform="rotate(-90 233 94.6)">1</text>
<text x="238.1" y="94.6" transform="rotate(-90 238.1 94.6)">2</text>
<text x="47.6" y="98.4">2</text>
<text x="57.8" y="98.4">1</text>
<text x="110.5" y="96.3">19</text>
<text x="110.5" y="98.8">20</text>
<text x="110.5" y="101.3">21</text>
<text x="161.3" y="101.3">28</text>
<text x="161.3" y="98.8">29</text>
<text x="161.3" y="96.3">30</text>
<text x="226.7" y="99.7">3</text>
<text x="110.5" y="103.9">22</text>
<text x="110.5" y="106.4">23</text>
<text x="161.3" y="106.4">26</text>
<text x="161.3" y="103.9">27</text>
<text x="226.7" y="104.8">4</text>
<text x="47.6" y="111.1">2</text>
<text x="57.8" y="111.1">1</text>
<text x="110.5" y="109">24</text>
<text x="161.3" y="109">25</text>
<text x="110.5" y="114">66</text>
<text x="110.5" y="116.6">67</text>
<text x="161.3" y="117.9">64</text>
<text x="161.3" y="115.3">65</text>
<text x="110.5" y="120.4">55</text>
<text x="110.5" y="122.9">56</text>
<text x="110.5" y="125.5">57</text>
<text x="161.3" y="125.5">61</text>
<text x="161.3" y="122.9">62</text>
<text x="161.3" y="120.4">63</text>
<text x="110.5" y="128">58</text>
<text x="110.5" y="130.6">59</text>
<text x="161.3" y="128">60</text>
<text x="81.9" y="135.6">1</text>
<text x="112.4" y="136.9">1</text>
<text x="129.3" y="137.2" transform="rotate(-90 129.3 137.2)">50</text>
<text x="133.1" y="137.2" transform="rotate(-90 133.1 137.2)">51</text>
<text x="136.9" y="137.2" transform="rotate(-90 136.9 137.2)">52</text>
<text x="140.7" y="137.2" transform="rotate(-90 140.7 137.2)">53</text>
<text x="144.5" y="137.2" transform="rotate(-90 144.5 137.2)">54</text>
<text x="81.9" y="138.2">2</text>
<text x="81.9" y="140.7">3</text>
<text x="112.4" y="139.4">2</text>
<text x="112.4" y="142">3</text>
<text x="81.9" y="147.1">1</text>
<text x="81.9" y="149.6">2</text>
<text x="112.4" y="148.3">1</text>
<text x="81.9" y="152.1">3</text>
<text x="112.4" y="150.9">2</text>
<text x="112.4" y="153.4">3</text>
</g>
<g font-size="1.8" fill="#840084">
<text x="72.3" y="42.7">Pixy2</text>
<text x="183.3" y="110">VL53L0X</text>
<text x="213.8" y="110">VL53L0X</text>
<text x="72.3" y="122.7">Pixy2</text>
<text x="183.3" y="127.8">VL53L0X</text>
<text x="213.8" y="127.8">VL53L0X</text>
<text x="60.6" y="136.7">Solenoid</text>
<text x="60.6" y="141.8">Solenoid</text>
</g>
<g font-size="1.4" fill="#840000">
<text x="143.3" y="51.5">(3.6v</text>
<text x="147.9" y="51.5">to</text>
<text x="150.2" y="51.5">5.5v)</text>
<text x="143.4" y="56.6">(250mA</text>
<text x="150" y="56.6">max)</text>
</g>
</svg>
